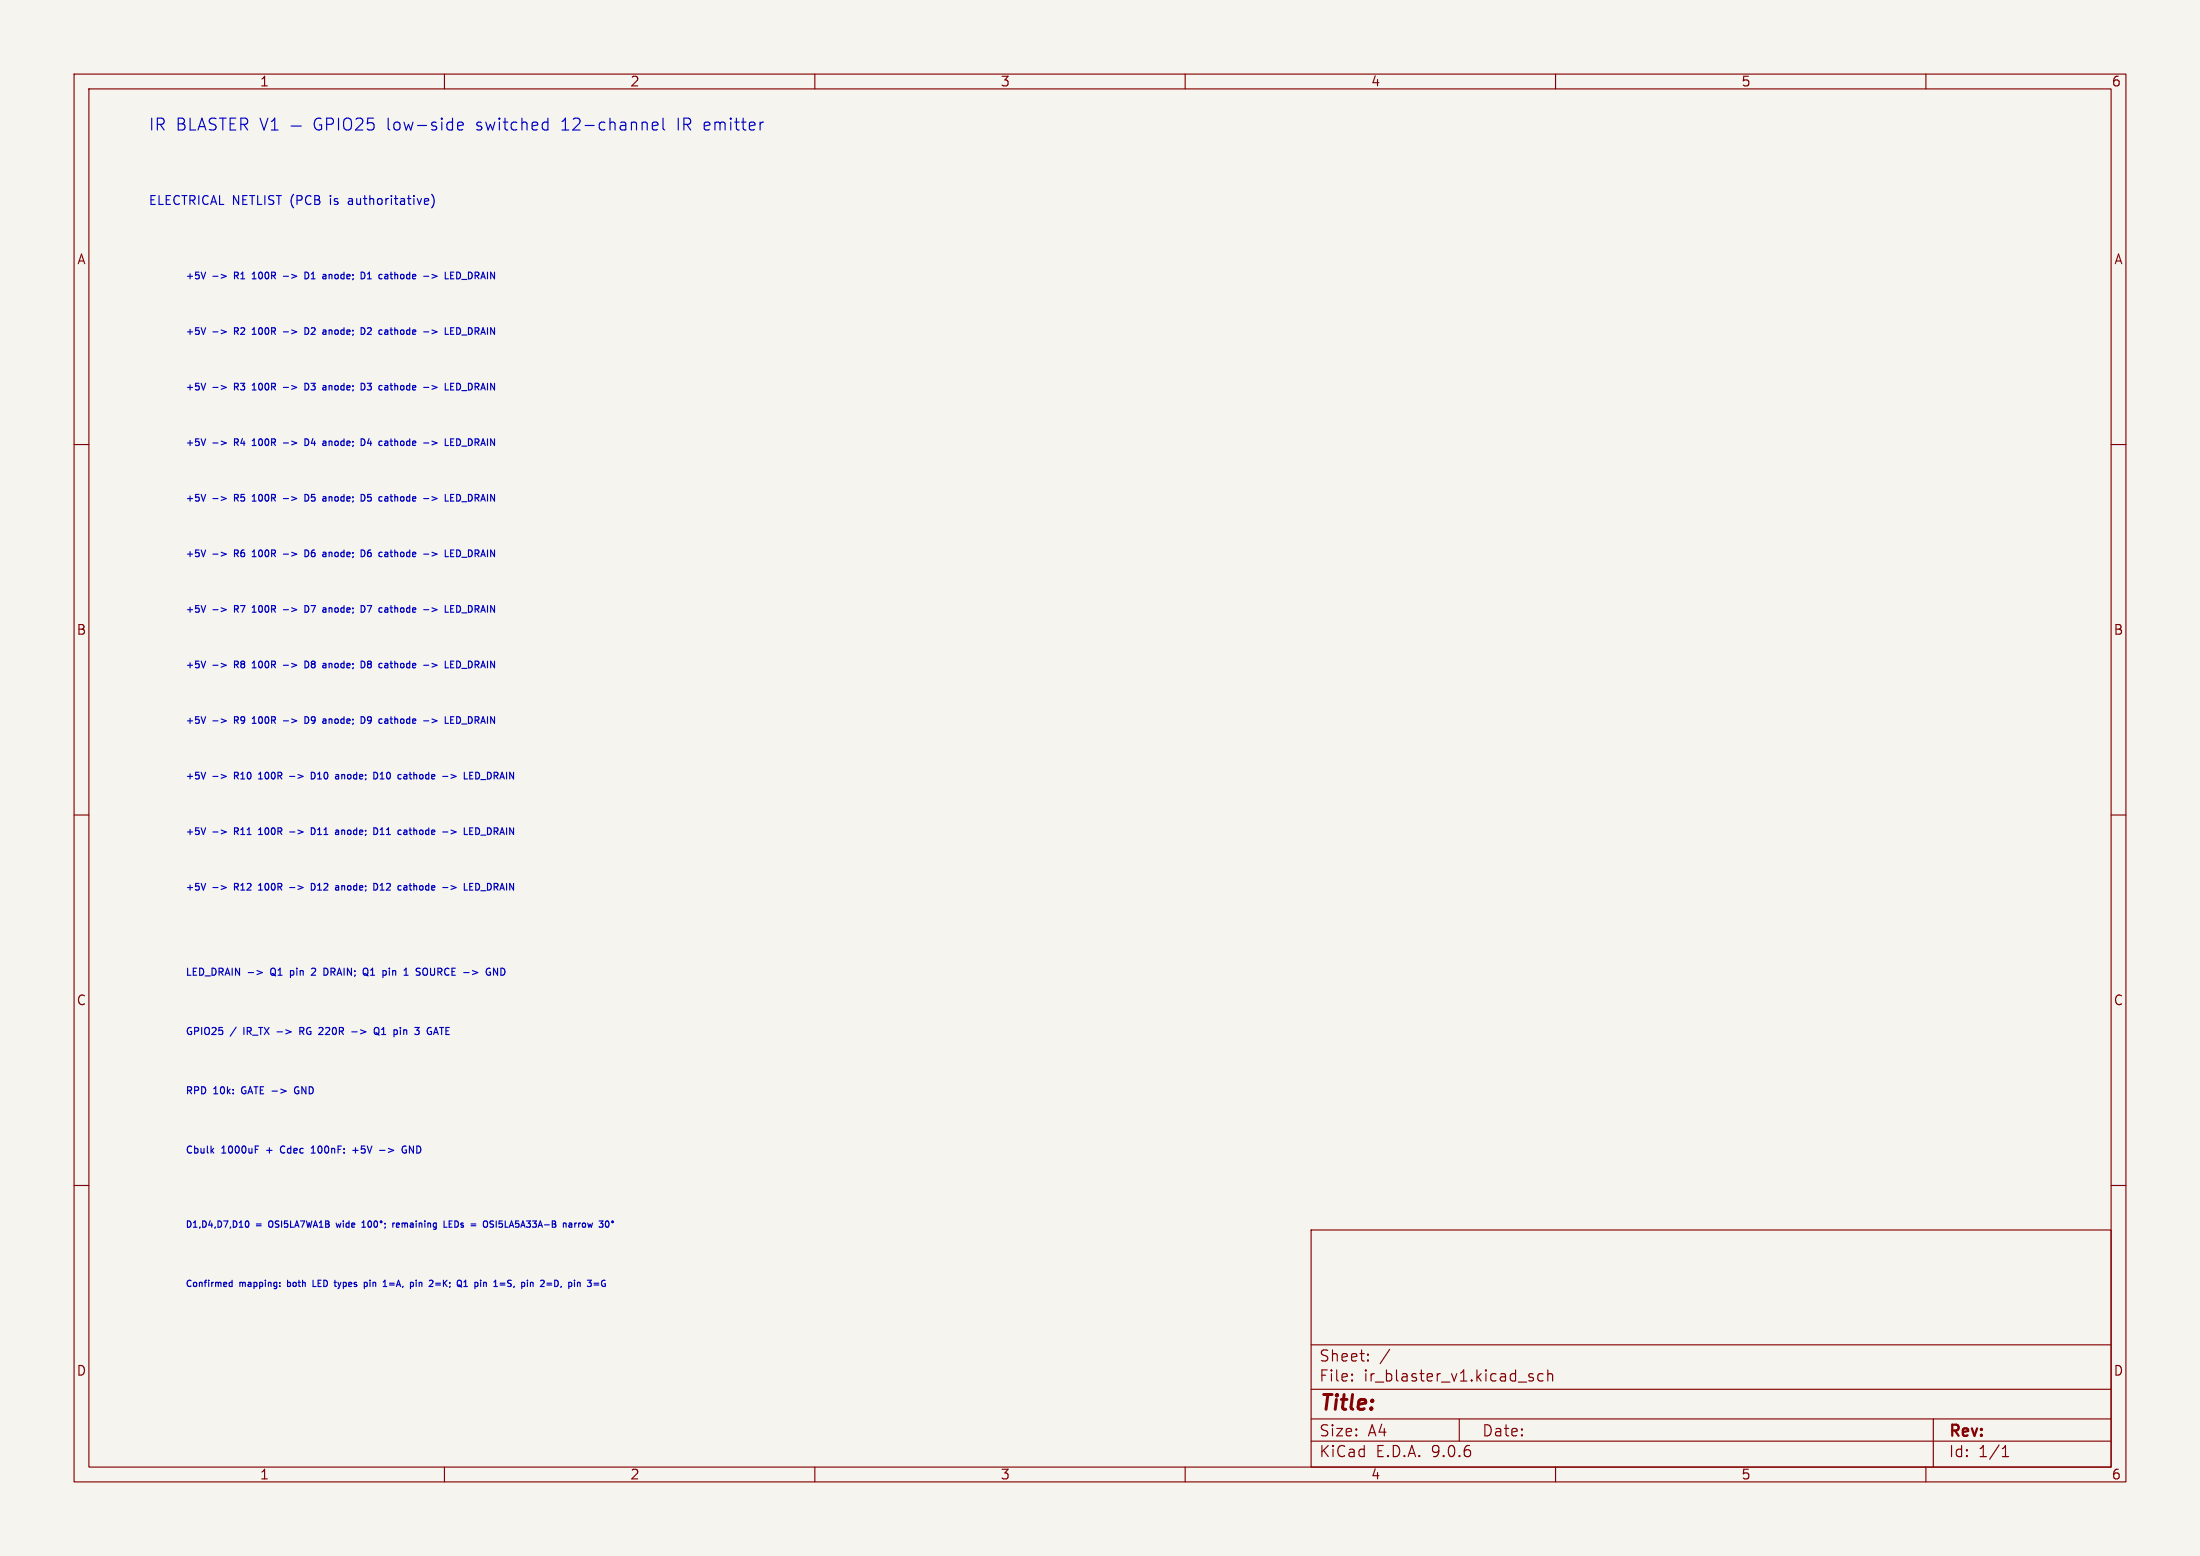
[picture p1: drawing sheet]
<svg xmlns="http://www.w3.org/2000/svg" width="297mm" height="210mm" viewBox="0 0 297 210" stroke-linecap="round" stroke-linejoin="round" font-family="sans-serif">
<path d="M0 0h297v210h-297z" fill="#f5f4ef" stroke="#f5f4ef" stroke-width=".14"/>
<g fill="none" stroke="#840000" stroke-width=".15">
<path d="M10 10h277v190h-277zM12 12h273v186h-273zM60 10v2M110 10v2M160 10v2M210 10v2M260 10v2M10 60h2M285 60h2M10 110h2M285 110h2M10 160h2"/>
<path d="M177 166h108v32h-108zM285 160h2M60 198v2M110 198v2M160 198v2M177 194.5h108M177 191.5h108M177 187.5h108M177 181.5h108M182.5 186.3h.1l-.1 .1M182.5 186.3v.1M182.5 185.5v.1"/>
<path d="M182.5 185.5h.1l-.1 .1M184.7 183.6v.1M184.7 183.6h-.1l.1 .1M184.7 182.8v.1M184.7 182.8h-.1l.1 .1M187.6 182.1l-1.3 2M197 191.5v3M206.5 185.8l.5 .2v.2l-.2 .2-.4-.1M206.5 185.5l.1-.1 .4 .1M208.3 185.5l-.4-.1-.3 .3v.4l.1 .2 .2 .1 .4-.1M209 185.5a.37 .37 0 0 1 .6 .1v.8M209 184.9v1.5"/>
<path d="M210 198v2M260 198v2M261 191.5v6.5M270.3 196.6h.9M270.3 195.5l.4-.4v1.5"/>
</g>
<g fill="none" stroke="#0000c2" stroke-width=".15">
<path d="M20.5 15.9v1.6M21.2 16.8h.7a.43 .43 0 0 0 .3-.4 .43 .43 0 0 0-.3-.5h-.7v1.6M21.6 16.8l.6 .7M24.1 15.9h.5a.39 .39 0 0 1 .3 .4 .39 .39 0 0 1-.3 .4 .43 .43 0 0 1 .4 .4 .43 .43 0 0 1-.3 .4h-.6zM24.1 16.7h.5M25.7 15.9v1.6h.7M26.7 17.5l.6-1.6 .5 1.6M26.9 17.1h.7M29.2 16l-.6-.1a.39 .39 0 0 0-.4 .4 .39 .39 0 0 0 .4 .4 .59 .59 0 0 1 .6 .4 .41 .41 0 0 1-.3 .4h-.6M29.6 15.9h.9M30.1 15.9v1.6M31.1 16.7h.5"/>
<path d="M31.8 15.9h-.7v1.6h.7M32.5 16.8h.6a.43 .43 0 0 0 .3-.4 .43 .43 0 0 0-.3-.5h-.6v1.6M32.9 16.8l.5 .7M35.1 15.9l.5 1.6 .6-1.6M36.6 17.5h.9M36.6 16.4l.5-.5v1.6M39.3 17h1.4M43.3 16a.66 .66 0 0 0-.7 .1 .66 .66 0 0 0-.2 .8 .6 .6 0 0 0 .3 .6 .6 .6 0 0 0 .7-.1v-.5h-.3M44.1 16.8h.6a.43 .43 0 0 0 .3-.4 .43 .43 0 0 0-.3-.5h-.6v1.6M45.7 15.9v1.6M46.5 16.2a.54 .54 0 0 1 .6-.3 .54 .54 0 0 1 .4 .6v.5a.53 .53 0 0 1-.6 .6 .53 .53 0 0 1-.5-.6zM48.1 16.1l.2-.2h.4a.43 .43 0 0 1 .2 .7l-.9 .9h1"/>
<path d="M50.4 15.9h-.7l-.1 .8 .2-.1h.5l.2 .3-.1 .5-.2 .1h-.4l-.2-.1M61.8 17l.7-.1v-.3l-.5-.1-.2 .2 .1 .8h.1h.5M75.9 17.5h.9M76 16.3l-.1 .1M88.1 17.3l.2 .2h.4M88.1 16.7l.2-.2h.3l.2 .2v.2l-.7 .1M89.5 15.9v1.4l.2 .2M91.6 15.9v1.6M27.8 36.7l-.3 .9M28.7 37.3h.7M29.9 37l.6 .3-.6 .2M34.1 37.6h.5"/>
<path d="M34.3 36.7l-.2 .3M38.3 37.3h.6M41.2 36.7a.45 .45 0 0 1 .5 .5 .45 .45 0 0 1-.5 .4zM44.4 37v.6M44.7 37l-.3 .1M47.1 27.2v.3M49.1 36.8l.2 .3-.2 .5M49.6 37.6h.5M49.6 37l.3-.3v.9M52.1 37h.1l.2 .2v.4M52.4 37.2l-.3 .1M52.4 37.6h-.3"/>
<path d="M52.7 37h.3M57.5 26.8l.3 .1 .1 .2-.6 .1M57.8 27.5l-.3 .1M58.3 26.2a1.38 1.38 0 0 1 0 1.9M58.3 37l.7 .3-.7 .2M60.8 37.6h.5M60.8 36.7h.5M60.8 37.2h.3M61.7 36.7a.45 .45 0 0 1 .5 .5 .45 .45 0 0 1-.5 .4zM27.8 44.2l-.3 .9M27.8 51.7l-.3 .9M27.8 59.2l-.3 .9"/>
<path d="M28.7 44.8h.7M28.7 52.3h.7M28.7 59.8h.7M29.9 44.5l.6 .3-.6 .2M29.9 52l.6 .3-.6 .2M29.9 59.5l.6 .3-.6 .2M34.1 45.1h.5M34.1 52.6h.5M34.3 44.2l-.2 .3M34.3 51.7l-.2 .3M34.3 59.2l-.2 .3M38.3 44.8h.6"/>
<path d="M38.3 52.3h.6M38.3 59.8h.6M41.2 44.2a.45 .45 0 0 1 .5 .5 .45 .45 0 0 1-.5 .4zM41.2 51.7a.45 .45 0 0 1 .5 .5 .45 .45 0 0 1-.5 .4zM41.2 59.2a.45 .45 0 0 1 .5 .5 .45 .45 0 0 1-.5 .4zM44.4 44.5v.6M44.4 52v.6M44.4 59.5v.6M44.7 44.5l-.3 .1M44.7 52l-.3 .1M44.7 59.5l-.3 .1M49.1 44.3l.2 .3-.2 .5"/>
<path d="M49.1 51.8l.2 .3-.2 .5M49.1 59.3l.2 .3-.2 .5M49.6 52.5l.1 .1 .4-.1M49.6 51.7h.5l-.3 .4 .3 .1M49.6 44.3l.1-.1 .4 .1M49.8 59.2l-.2 .6h.6M50 59.5v.6M50.1 44.6l-.5 .5h.5M52.7 44.5h.3M52.7 52h.3M52.7 59.5h.3M58.3 44.5l.7 .3-.7 .2"/>
<path d="M58.3 52l.7 .3-.7 .2M58.3 59.5l.7 .3-.7 .2M60.8 45.1h.5M60.8 44.2h.5M60.8 44.7h.3M60.8 52.6h.5M60.8 51.7h.5M60.8 52.2h.3M60.8 59.2h.5M60.8 59.7h.3M61.7 44.2a.45 .45 0 0 1 .5 .5 .45 .45 0 0 1-.5 .4zM61.7 51.7a.45 .45 0 0 1 .5 .5 .45 .45 0 0 1-.5 .4z"/>
<path d="M61.7 59.2a.45 .45 0 0 1 .5 .5 .45 .45 0 0 1-.5 .4zM27.8 66.7l-.3 .9M27.8 74.2l-.3 .9M28.7 67.3h.7M28.7 74.8h.7M29.9 67l.6 .3-.6 .2M29.9 74.5l.6 .3-.6 .2M34.1 60.1h.5M34.1 67.6h.5M34.1 75.1h.5M34.3 66.7l-.2 .3M34.3 74.2l-.2 .3"/>
<path d="M38.3 67.3h.6M38.3 74.8h.6M41.2 66.7a.45 .45 0 0 1 .5 .5 .45 .45 0 0 1-.5 .4zM41.2 74.2a.45 .45 0 0 1 .5 .5 .45 .45 0 0 1-.5 .4zM44.4 67v.6M44.4 74.5v.6M44.7 67l-.3 .1M44.7 74.5l-.3 .1M49.1 66.8l.2 .3-.2 .5M49.1 74.3l.2 .3-.2 .5M49.6 67.5l.1 .1 .4-.1M50 74.2l-.2 .1a.61 .61 0 0 0 0 .8l.3-.1"/>
<path d="M50.1 66.7h-.4l-.1 .5 .1-.1 .4 .1M50.1 74.7l-.3-.1-.2 .1M52.7 67h.3M52.7 74.5h.3M58.3 67l.7 .3-.7 .2M58.3 74.5l.7 .3-.7 .2M60.8 60.1h.5M60.8 67.6h.5M60.8 66.7h.5M60.8 67.2h.3M60.8 75.1h.5M60.8 74.2h.5"/>
<path d="M60.8 74.7h.3M61.7 66.7a.45 .45 0 0 1 .5 .5 .45 .45 0 0 1-.5 .4zM61.7 74.2a.45 .45 0 0 1 .5 .5 .45 .45 0 0 1-.5 .4zM27.8 81.7l-.3 .9M27.8 89.2l-.3 .9M27.8 96.7l-.3 .9M28.7 82.3h.7M28.7 89.8h.7M28.7 97.3h.7M29.9 82l.6 .3-.6 .2M29.9 89.5l.6 .3-.6 .2M29.9 97l.6 .3-.6 .2"/>
<path d="M34.1 82.6h.5M34.1 90.1h.5M34.1 97.6h.5M34.3 81.7l-.2 .3M34.3 89.2l-.2 .3M34.3 96.7l-.2 .3M38.3 82.3h.6M38.3 89.8h.6M38.3 97.3h.6M41.2 81.7a.45 .45 0 0 1 .5 .5 .45 .45 0 0 1-.5 .4zM41.2 89.2a.45 .45 0 0 1 .5 .5 .45 .45 0 0 1-.5 .4zM41.2 96.7a.45 .45 0 0 1 .5 .5 .45 .45 0 0 1-.5 .4z"/>
<path d="M44.4 82v.6M44.4 89.5v.6M44.4 97v.6M44.7 82l-.3 .1M44.7 89.5l-.3 .1M44.7 97l-.3 .1M49.1 81.8l.2 .3-.2 .5M49.1 89.3l.2 .3-.2 .5M49.1 96.8l.2 .3-.2 .5M49.6 81.7h.6l-.4 .9M49.8 89.6l-.2 .2 .1 .2 .1 .1 .3-.1M49.8 89.6h.2"/>
<path d="M50 89.6l.1 .1M50.1 89.3l-.1-.1-.3 .1-.1 .1 .2 .2M50.1 96.8l-.3-.1-.2 .2 .1 .3 .3 .1 .1-.1M50.1 89.5l-.1 .1M50.1 97.4l-.1 .2h-.3M52.7 82h.3M52.7 89.5h.3M52.7 97h.3M58.3 82l.7 .3-.7 .2M58.3 89.5l.7 .3-.7 .2M58.3 97l.7 .3-.7 .2M60.8 82.6h.5"/>
<path d="M60.8 81.7h.5M60.8 82.2h.3M60.8 90.1h.5M60.8 89.2h.5M60.8 89.7h.3M60.8 97.6h.5M60.8 96.7h.5M60.8 97.2h.3M61.7 81.7a.45 .45 0 0 1 .5 .5 .45 .45 0 0 1-.5 .4zM61.7 89.2a.45 .45 0 0 1 .5 .5 .45 .45 0 0 1-.5 .4zM61.7 96.7a.45 .45 0 0 1 .5 .5 .45 .45 0 0 1-.5 .4zM27.8 104.2l-.3 .9"/>
<path d="M27.8 111.7l-.3 .9M27.8 119.2l-.3 .9M28.7 104.8h.7M28.7 112.3h.7M28.7 119.8h.7M29.9 104.5l.6 .3-.6 .2M29.9 112l.6 .3-.6 .2M29.9 119.5l.6 .3-.6 .2M34.9 105.1h.5M34.9 112.6h.5M35.2 104.2l-.3 .3M35.2 111.7l-.3 .3"/>
<path d="M35.2 119.2l-.3 .3M39.1 104.8h.7M39.1 112.3h.7M39.1 119.8h.7M42 104.2a.45 .45 0 0 1 .5 .5 .45 .45 0 0 1-.5 .4zM42 111.7a.45 .45 0 0 1 .5 .5 .45 .45 0 0 1-.5 .4zM42 119.2a.45 .45 0 0 1 .5 .5 .45 .45 0 0 1-.5 .4zM45.6 112l.1 .2v.4M45.7 112.2l-.3 .1M45.7 112.6h-.3M46.1 104.5v.6M46.1 112v.6"/>
<path d="M46.1 119.5v.6M46.4 104.5l-.3 .1M46.4 112l-.3 .1M46.4 119.5l-.3 .1M50.8 104.3l.2 .3-.2 .5M50.8 119.3l.2 .3-.2 .5M50.8 111.8l.2 .3-.2 .5M51.3 105.1h.5M51.3 104.5l.3-.3v.9M51.3 112l.3-.3v.9M51.3 119.5l.3-.3v.9M51.3 112.6h.5"/>
<path d="M54.5 112.1h.4v.5M54.5 112.6h.4M54.6 104.5h.2l.1 .2v.4M54.6 119.5h.2l.1 .2v.4M54.9 104.7l-.3 .1M54.9 105.1h-.3M54.9 112.2l-.4 .1M54.9 119.7l-.3 .1M55.2 104.5h.4M55.2 112h.4M55.2 119.5h.4M60.9 104.5l.7 .3-.7 .2"/>
<path d="M60.9 112l.7 .3-.7 .2M60.9 119.5l.7 .3-.7 .2M63.4 105.1h.4M63.4 104.2h.4M63.4 104.7h.3M63.4 112.6h.4M63.4 111.7h.4M63.4 112.2h.3M63.4 119.2h.4M63.4 119.7h.3M64.2 104.2a.45 .45 0 0 1 .5 .5 .45 .45 0 0 1-.5 .4zM64.2 111.7a.45 .45 0 0 1 .5 .5 .45 .45 0 0 1-.5 .4z"/>
<path d="M64.2 119.2a.45 .45 0 0 1 .5 .5 .45 .45 0 0 1-.5 .4zM33.5 131.3h.7M34.7 131l.7 .3-.7 .2M34.9 120.1h.5M37.4 139.3h.7M39.2 131v.9M39.2 131.6h.1M39.3 131h-.1M40.7 139.2l.3 .4M40.9 138.7h-.4v.9M40.9 139.1l-.4 .1M42.4 130.7l-.3 .1"/>
<path d="M42.6 131.1l-.6 .5h.6M44 130.7a.51 .51 0 0 1 .3 .5 .51 .51 0 0 1-.3 .4M47.5 139.3h.7M49.5 130.7a.67 .67 0 0 1 0 .9l.2 .1M50.7 138.7h.1a.32 .32 0 0 1 .4 .3v.3a.32 .32 0 0 1-.4 .3 .32 .32 0 0 1-.3-.3v-.3zM50.7 139.4l.5 .3M51.3 120.1h.5M51.5 139.6h.6M51.8 138.7l-.3 .2M52.6 130.7v.1M52.6 131v.6M54.1 138.7v.1"/>
<path d="M54.5 139v.6M54.6 139l-.1 .1M54.9 120.1h-.3M57.3 130.7a.32 .32 0 0 1 .4 .3v.3a.32 .32 0 0 1-.4 .3M57.8 138.8l-.1 .3 .1 .4M59.3 138.7h.6M59.6 138.7v.9M63.4 120.1h.4M63.8 131l.7 .3-.7 .2M67.2 130.7v.9l-.6-.9v.9M68 130.7h-.4v.9h.4M28.6 155.3l.3 .3"/>
<path d="M28.9 155l-.4 .4M34.5 154.7h.4M38 154.7l-.1 .4 .1 .5M40.2 146.7a.48 .48 0 0 0-.4 .4 .48 .48 0 0 0 .4 .5M42 155.6h.6M42 154.9l.3-.2v.9M47.6 155.3h.8M48 154.9v.7M51.2 155.3h.8M54.8 154.7a.44 .44 0 0 0-.5 .5 .44 .44 0 0 0 .5 .4l.1-.4h-.2M55.3 155.6v-.9l.5 .9M31.3 172.8v.8"/>
<path d="M31.3 173.1h-.2l-.2 .1 .1 .4h.3M33.2 164.8h.1a.45 .45 0 0 1 .3 .4 .45 .45 0 0 1-.3 .4 .57 .57 0 0 1-.1-.8zM37.8 173.6h.1M37.8 173.1v.1M42.3 172.8v.8h.4M45.4 165.1l.1 .5 .2-.4M45.6 173.1l.2 .5M45.7 173.9h-.1M48.9 165.6h.4M48.9 165l.2-.2v.8M49.2 173.1h.2l.2 .1-.1 .4h-.3M49.8 164.8h.1a.45 .45 0 0 1 .3 .4 .45 .45 0 0 1-.3 .4 .57 .57 0 0 1-.1-.8z"/>
<path d="M50 172.8v.1M50 173.1v.5M50.6 164.8h.1a.45 .45 0 0 1 .3 .4 .45 .45 0 0 1-.3 .4 .57 .57 0 0 1-.1-.8zM52 165.1v.1M52 165.6l-.1 .2M52.6 173.2h.6M52.6 173.4h.6M53 165.1v.5M53.3 165.1l-.3 .1M53.9 165.1h-.3l-.1 .1 .1 .4h.3M53.9 165.3l-.4 .1M56.2 172.8v.1"/>
<path d="M56.2 173.1v.5M56.6 173.1v.5M56.8 173.1l-.2 .1M58.8 173.2h.7M58.8 173.4h.7M59.9 164.8v.8h.5M60.6 165.2h.3M61 164.8h-.4v.8h.4M62.6 173.6h.5M62.7 173l.2-.2v.8M65.3 164.9l.2-.1 .3 .1M66.3 165.2l.2 .1 .1 .2-.1 .1h-.2"/>
<path d="M66.6 164.8h-.3l-.2 .1M68.6 173.1l.3 .2 .1 .2-.1 .1h-.4M69 172.8h-.3l-.1 .1M73.3 172.8l-.3 .1M73.4 173.2l-.5 .4h.6M75.8 173.6l-.1 .2M76.8 165.1h.4v.5M77.2 165.3h-.3l-.1 .1 .1 .2h.3M77.6 165.1v.5M77.8 165.1l-.2 .1M79.3 172.8h.5l-.3 .3 .3 .1v.4h-.1h-.4"/>
<circle cx="51.4" cy="164.9" r=".12"/>
<circle cx="82.7" cy="164.9" r=".12"/>
</g>
<text font-size="2.8" fill="#840000" x="178" y="190.9">Title:</text>
<g font-size="2.2" fill="#0000c2">
<text x="52.6" y="17.8">low-side</text>
<text x="64.8" y="17.8">switched</text>
<text x="76.4" y="17.8">12-channel</text>
<text x="92.2" y="17.8">IR emitter</text>
</g>
<g font-size="2.1" fill="#840000">
<text x="178" y="184">Sheet:</text>
<text x="178" y="186.7">File:</text>
<text x="184.1" y="186.7">ir_blaster_v1.kicad_sch</text>
<text x="178" y="196.9">KiCad</text>
<text x="178" y="194.1">Size:</text>
<text x="184.7" y="194.1">A4</text>
<text x="185.7" y="196.9">E.D.A.</text>
<text x="193.3" y="196.9">9.0.6</text>
<text x="200" y="194.1">Date:</text>
<text x="263" y="194.3">Rev:</text>
<text x="263" y="196.9">Id:</text>
<text x="267.1" y="196.9">1/1</text>
</g>
<g font-size="1.8" fill="#840000">
<text x="35" y="11.9">1</text>
<text x="85" y="11.9">2</text>
<text x="135" y="11.9">3</text>
<text x="185" y="11.9">4</text>
<text x="235" y="11.9">5</text>
<text x="285" y="11.9">6</text>
<text x="10.3" y="35.9">A</text>
<text x="285.3" y="35.9">A</text>
<text x="10.3" y="85.9">B</text>
<text x="285.3" y="85.9">B</text>
<text x="10.3" y="135.9">C</text>
<text x="285.3" y="135.9">C</text>
<text x="10.3" y="185.9">D</text>
<text x="285.3" y="185.9">D</text>
<text x="35" y="199.9">1</text>
<text x="85" y="199.9">2</text>
<text x="135" y="199.9">3</text>
<text x="185" y="199.9">4</text>
<text x="235" y="199.9">5</text>
<text x="285" y="199.9">6</text>
</g>
<g font-size="1.7" fill="#0000c2">
<text x="20" y="27.8">ELECTRICAL NETLIST (PCB</text>
<text x="44.9" y="27.8">is</text>
<text x="47.6" y="27.8">authoritative)</text>
</g>
<g font-size="1.3" fill="#0000c2">
<text x="25" y="37.8">+5V</text>
<text x="31.9" y="37.8">R1</text>
<text x="34.6" y="37.8">100R</text>
<text x="39.1" y="37.8">-&gt;</text>
<text x="42.2" y="37.8">D1</text>
<text x="45" y="37.8">anode;</text>
<text x="50.4" y="37.8">D1</text>
<text x="53.1" y="37.8">cathode</text>
<text x="59.4" y="37.8">-&gt;</text>
<text x="62.6" y="37.8">LED_DRAIN</text>
<text x="25" y="45.3">+5V</text>
<text x="31.9" y="45.3">R2</text>
<text x="34.6" y="45.3">100R</text>
<text x="39.1" y="45.3">-&gt;</text>
<text x="42.2" y="45.3">D2</text>
<text x="45" y="45.3">anode;</text>
<text x="50.4" y="45.3">D2</text>
<text x="53.1" y="45.3">cathode</text>
<text x="59.4" y="45.3">-&gt;</text>
<text x="62.6" y="45.3">LED_DRAIN</text>
<text x="25" y="52.8">+5V</text>
<text x="31.9" y="52.8">R3</text>
<text x="34.6" y="52.8">100R</text>
<text x="39.1" y="52.8">-&gt;</text>
<text x="42.2" y="52.8">D3</text>
<text x="45" y="52.8">anode;</text>
<text x="50.4" y="52.8">D3</text>
<text x="53.1" y="52.8">cathode</text>
<text x="59.4" y="52.8">-&gt;</text>
<text x="62.6" y="52.8">LED_DRAIN</text>
<text x="25" y="60.3">+5V</text>
<text x="31.9" y="60.3">R4</text>
<text x="34.6" y="60.3">100R</text>
<text x="39.1" y="60.3">-&gt;</text>
<text x="42.2" y="60.3">D4</text>
<text x="45" y="60.3">anode;</text>
<text x="50.4" y="60.3">D4</text>
<text x="53.1" y="60.3">cathode</text>
<text x="59.4" y="60.3">-&gt;</text>
<text x="62.6" y="60.3">LED_DRAIN</text>
<text x="25" y="67.8">+5V</text>
<text x="31.9" y="67.8">R5</text>
<text x="34.6" y="67.8">100R</text>
<text x="39.1" y="67.8">-&gt;</text>
<text x="42.2" y="67.8">D5</text>
<text x="45" y="67.8">anode;</text>
<text x="50.4" y="67.8">D5</text>
<text x="53.1" y="67.8">cathode</text>
<text x="59.4" y="67.8">-&gt;</text>
<text x="62.6" y="67.8">LED_DRAIN</text>
<text x="25" y="75.3">+5V</text>
<text x="31.9" y="75.3">R6</text>
<text x="34.6" y="75.3">100R</text>
<text x="39.1" y="75.3">-&gt;</text>
<text x="42.2" y="75.3">D6</text>
<text x="45" y="75.3">anode;</text>
<text x="50.4" y="75.3">D6</text>
<text x="53.1" y="75.3">cathode</text>
<text x="59.4" y="75.3">-&gt;</text>
<text x="62.6" y="75.3">LED_DRAIN</text>
<text x="25" y="82.8">+5V</text>
<text x="31.9" y="82.8">R7</text>
<text x="34.6" y="82.8">100R</text>
<text x="39.1" y="82.8">-&gt;</text>
<text x="42.2" y="82.8">D7</text>
<text x="45" y="82.8">anode;</text>
<text x="50.4" y="82.8">D7</text>
<text x="53.1" y="82.8">cathode</text>
<text x="59.4" y="82.8">-&gt;</text>
<text x="62.6" y="82.8">LED_DRAIN</text>
<text x="25" y="90.3">+5V</text>
<text x="31.9" y="90.3">R8</text>
<text x="34.6" y="90.3">100R</text>
<text x="39.1" y="90.3">-&gt;</text>
<text x="42.2" y="90.3">D8</text>
<text x="45" y="90.3">anode;</text>
<text x="50.4" y="90.3">D8</text>
<text x="53.1" y="90.3">cathode</text>
<text x="59.4" y="90.3">-&gt;</text>
<text x="62.6" y="90.3">LED_DRAIN</text>
<text x="25" y="97.8">+5V</text>
<text x="31.9" y="97.8">R9</text>
<text x="34.6" y="97.8">100R</text>
<text x="39.1" y="97.8">-&gt;</text>
<text x="42.2" y="97.8">D9</text>
<text x="45" y="97.8">anode;</text>
<text x="50.4" y="97.8">D9</text>
<text x="53.1" y="97.8">cathode</text>
<text x="59.4" y="97.8">-&gt;</text>
<text x="62.6" y="97.8">LED_DRAIN</text>
<text x="25" y="105.3">+5V</text>
<text x="31.9" y="105.3">R10</text>
<text x="35.5" y="105.3">100R</text>
<text x="39.9" y="105.3">-&gt;</text>
<text x="43.1" y="105.3">D10</text>
<text x="46.7" y="105.3">anode;</text>
<text x="52.1" y="105.3">D10</text>
<text x="55.7" y="105.3">cathode</text>
<text x="62" y="105.3">-&gt;</text>
<text x="65.1" y="105.3">LED_DRAIN</text>
<text x="25" y="112.8">+5V</text>
<text x="31.9" y="112.8">R11</text>
<text x="35.5" y="112.8">100R</text>
<text x="39.9" y="112.8">-&gt;</text>
<text x="43.1" y="112.8">D11</text>
<text x="46.7" y="112.8">anode;</text>
<text x="52.1" y="112.8">D11</text>
<text x="55.7" y="112.8">cathode</text>
<text x="62" y="112.8">-&gt;</text>
<text x="65.1" y="112.8">LED_DRAIN</text>
<text x="25" y="120.3">+5V</text>
<text x="31.9" y="120.3">R12</text>
<text x="35.5" y="120.3">100R</text>
<text x="39.9" y="120.3">-&gt;</text>
<text x="43.1" y="120.3">D12</text>
<text x="46.7" y="120.3">anode;</text>
<text x="52.1" y="120.3">D12</text>
<text x="55.7" y="120.3">cathode</text>
<text x="62" y="120.3">-&gt;</text>
<text x="65.1" y="120.3">LED_DRAIN</text>
<text x="25" y="131.8">LED_DRAIN</text>
<text x="36.8" y="131.8">Q1</text>
<text x="39.7" y="131.8">pin</text>
<text x="42.9" y="131.8">2</text>
<text x="44.7" y="131.8">DRAIN;</text>
<text x="50.4" y="131.8">Q1</text>
<text x="53.2" y="131.8">pin</text>
<text x="56.4" y="131.8">1</text>
<text x="58.3" y="131.8">SOURCE</text>
<text x="64.9" y="131.8">-&gt;</text>
<text x="68.3" y="131.8">GND</text>
<text x="25" y="139.8">GPIO25</text>
<text x="31.1" y="139.8">/</text>
<text x="33.1" y="139.8">IR_TX</text>
<text x="37.9" y="139.8">-&gt;</text>
<text x="41.2" y="139.8">RG 220R</text>
<text x="48.8" y="139.8">-&gt;</text>
<text x="52.1" y="139.8">Q1</text>
<text x="55" y="139.8">pin</text>
<text x="58.2" y="139.8">3</text>
<text x="60.1" y="139.8">GATE</text>
<text x="25" y="147.8">RPD</text>
<text x="28.8" y="147.8">10k:</text>
<text x="32.9" y="147.8">GATE -&gt;</text>
<text x="40.5" y="147.8">GND</text>
<text x="25" y="155.8">Cbulk</text>
<text x="29.9" y="155.8">1000uF</text>
<text x="36.2" y="155.8">+</text>
<text x="38.4" y="155.8">Cdec</text>
<text x="42.8" y="155.8">100nF:</text>
<text x="48.6" y="155.8">+5V</text>
<text x="52.5" y="155.8">-&gt;</text>
<text x="55.9" y="155.8">GND</text>
</g>
<g font-size="1.2" fill="#0000c2">
<text x="25" y="165.8">D1,D4,D7,D10</text>
<text x="34.6" y="165.8">=</text>
<text x="36.6" y="165.8">OSI5LA7WA1B</text>
<text x="46" y="165.8">wide</text>
<text x="54.2" y="165.8">remaining</text>
<text x="61.4" y="165.8">LEDs</text>
<text x="65.3" y="165.8">=</text>
<text x="67.3" y="165.8">OSI5LA5A33A-B</text>
<text x="78.3" y="165.8">narrow</text>
<text x="25" y="173.8">Confirmed</text>
<text x="32.4" y="173.8">mapping:</text>
<text x="39.1" y="173.8">both</text>
<text x="42.8" y="173.8">LED</text>
<text x="46.1" y="173.8">types</text>
<text x="50.3" y="173.8">pin</text>
<text x="53.2" y="173.8">1=A,</text>
<text x="57.1" y="173.8">pin</text>
<text x="60" y="173.8">2=K;</text>
<text x="64.1" y="173.8">Q1</text>
<text x="66.7" y="173.8">pin</text>
<text x="69.6" y="173.8">1=S,</text>
<text x="73.6" y="173.8">pin</text>
<text x="76.5" y="173.8">2=D,</text>
<text x="80.5" y="173.8">pin</text>
</g>
</svg>
